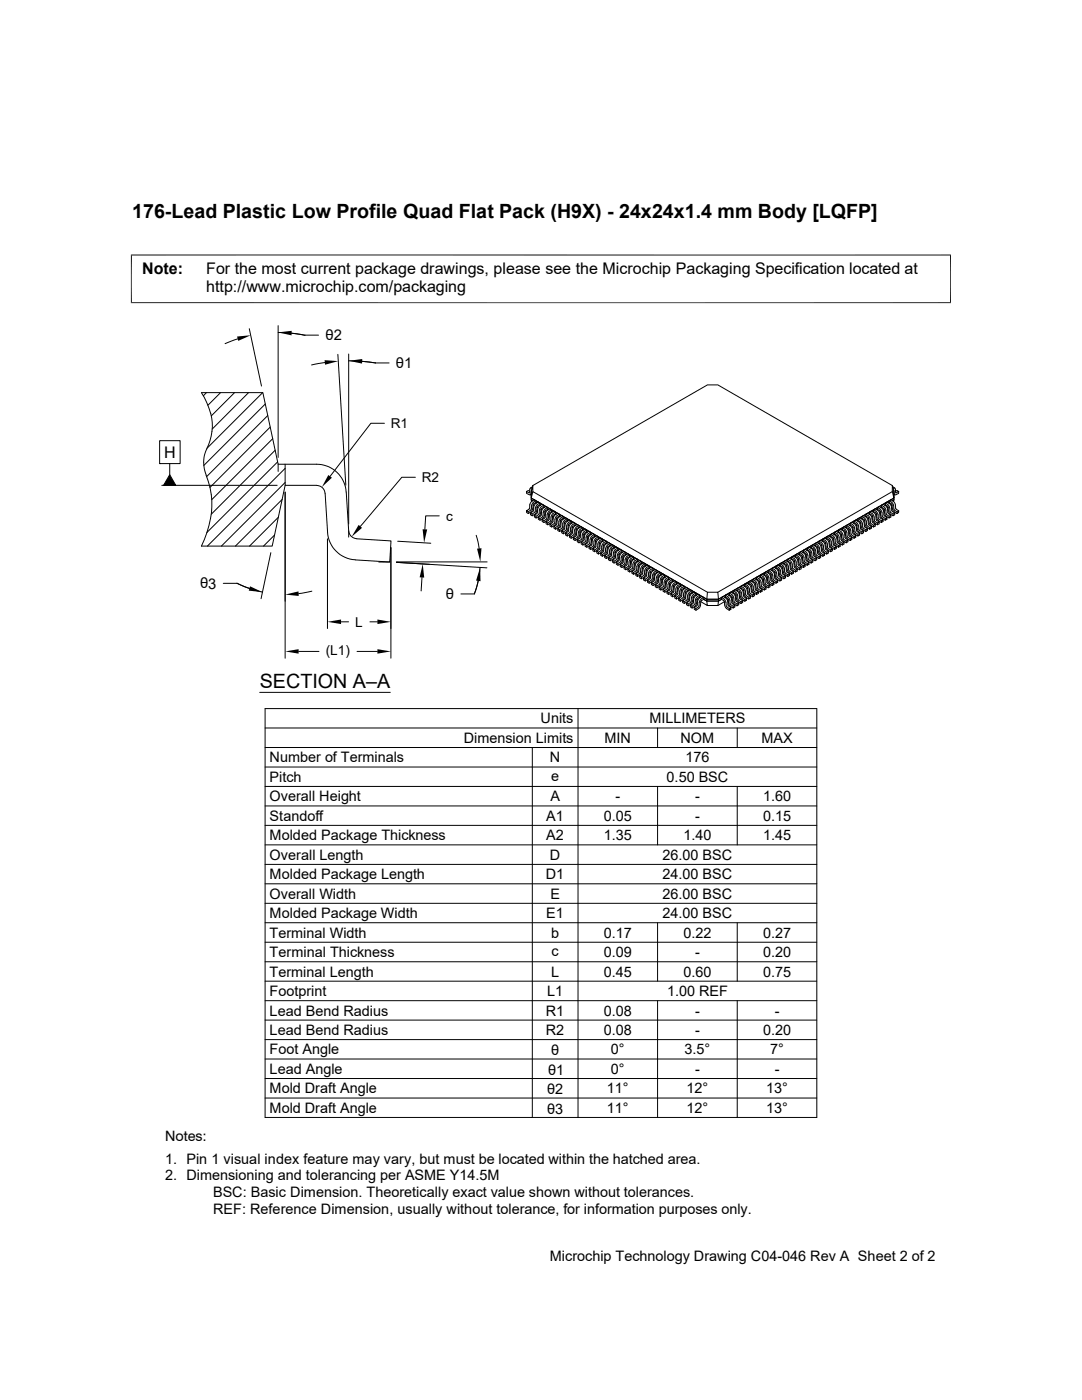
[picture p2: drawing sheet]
<svg xmlns="http://www.w3.org/2000/svg" width="216mm" height="279mm" viewBox="0 0 216 279" stroke-linecap="round" stroke-linejoin="round" font-family="sans-serif">
<g fill="none" stroke="#000" stroke-width=".2">
<path d="M26.1 50.9h163.7M26.2 50.8v9.7M189.7 50.8v9.7M26.1 60.4h163.7M41.2 78.4l-.6 .6M44 78.4l-2.5 2.5M46.8 78.4l-4.6 4.6M47.4 67.6l-2.5 1M49.6 78.4l-7.2 7.2M49.7 65.6l2.5 11.4M52.4 78.4l-11.1 11M55.5 65v26.3"/>
<path d="M55.5 66.4l2.7 .1 2.7 .4M58.2 66.5l2.7 .4M60.9 66.9h2.7M64.8 72.3l-2.6 .5M67.4 70.7l1.6 26.1M69.6 70.7v33.9M69.6 72l2.7 .1 2.7 .3M72.3 72.1l2.7 .3M75 72.4h2.6M31.9 87.9h4v4.6h-4zM31.9 92.5h.1M32.3 96.9h23"/>
<path d="M33.9 94.7l1.2 2.2h-2.5zM33.9 92.5v2.2M40.6 92.2l.2 1.3 .3 1.3M41.1 94.8a16.8 16.8 0 0 1-.9 14.2h14.1l2.6-12.1M41.2 89.6a10 10 0 0 0 .1-9.2l-1.1-2h12.3l3 14.2h7.7a5.9 5.9 0 0 1 5.9 5.6l.5 7.7a1.67 1.67 0 0 0 1.5 1.6M41.3 89.6l-.5 1.3-.2 1.3M52.9 80.6l-12.2 12.3M53.4 82.9l-12.2 12.2M53.9 85.2l-12 12.1M54.4 87.5l-12.2 12.2M54.9 89.9l-12.7 12.7M55.4 92.2l-14.1 14.1"/>
<path d="M55.5 92.6v1.5M56.3 99.7l-9.3 9.3M56.9 98.2v33.2M56.9 92.6v4.3h6.3a1.66 1.66 0 0 1 1.7 1.5M56.9 93.5l-15.5 15.5M56.9 96.3l-12.7 12.7M64.9 98.4l.5 7.8a5.9 5.9 0 0 0 5.5 5.5l6.9 .5 .2-4.2-6.8-.5M76.7 84.5h-2.7l-8.1 10.6M82.9 95.2h-2.7l-8.3 9.9M105.1 98.1l.6 .2M105.7 98l-.3-.1-.3 .2v.4l.5 .2M106 98.5l-.1 .2h-.3"/>
<path d="M106 99.8l.1 .3M106 99.8l.3 .1M106 98.2v.3M106 99.8v-.4l35 20.2-35-20.2 .3-1.3 34.9 20.1M106 98.7h-.1M106 97.9v1.5v-1.4l.3-1.1v1.2M106.1 97.8l-.1 .1M106.2 97.5h-.4l-.1 .8M106.2 97.4h.1M106.2 97.2l-.4 .2M106.2 97.2h.1M106.3 96.9l34.9-20.1h2l34.9 20.1 .3 1.1"/>
<path d="M107 99.9l-.6 .4-.3 .6M177.4 99.9l.6 .4 .3 .6M178.1 96.9v1.2l.3 1.3v-1.4M178.1 98.1l-34.9 20.1M178.1 97.2l.4 .2M178.2 97.4h.1M178.2 97.5l.3-.1 .1 .2M178.3 97.8l.1 .2M178.4 99.8l-.1 .3M178.4 98.2v.3M178.4 98v1.8M178.4 98.7h.1"/>
<path d="M178.4 99.8l-.3 .1M178.4 99.4l-35 20.2M178.7 97.6v.7M178.7 98l.3-.1 .3 .2-.5 .3M178.7 98.3l.1 .1M179.3 98.1v.4l-.5 .2h-.3l-.1-.2M44.6 116.4h2.7M47.3 116.4l2.5 1 2.6 .8M47.3 116.4l2.5 1M54 110.3l-1.9 9.2M54.8 106.8l-2.2 2.2M55.5 103.2l-5.7 5.8"/>
<path d="M62.2 118l-2.6 .5M65.3 107.5v17.9M69.6 105.9v1.3M75.6 112.2h2.2M78 109.3v22.1M79.1 112.1h18.1M79.1 112.2l18.1 1.1M79.4 108l6.6 .4M84.2 115.3l-.2 2.6M87.7 103h-2.8l-.1 2.6M92 118.5h2.7M95 106.8l.6 2.7"/>
<path d="M95.4 115.9l-.7 2.6M95.8 113.2a17.6 17.6 0 0 1-1.1 5.3M105.7 101.4l-.6 .5 .3 .2v.4M105.7 100.7v.7M106.1 100.9l-.1 .7-.6 .5M106.3 101.4l-.3 .7-.6 .4-.3-.2v-.4M106.5 101.2l-.1 .7-.6 .5 .4 .2v.3M106.6 100.9l-.2-.1-.1 .7M107 100.3l.1 .1M107 100.3v-.4l-.4-.2-.6 .4-.3 .7M107 100.3l-.6 .5M107.1 101.2l.3 .1"/>
<path d="M107.1 101.2v.8l-.3 .5-.6 .4-.3-.2-.1-.3M107.2 102.3l-.6 .5 .4 .2v.4M107.3 101.6l-.1 .7M107.6 102.5l-.6 .5M107.6 101.8v.7M107.7 100.8l-.5 .4M107.7 100.8h.2M107.7 100.4l-.6 .4-.2 .4-.1 .9-.6 .5M107.7 100.8v-.4l-.3-.2-.6 .3-.3 .7M107.9 101.7l.2 .1M107.9 101.7v.8l-.3 .5-.6 .4-.4-.2v-.4M108.4 102.3l-.1 .7-.6 .5"/>
<path d="M108.5 101.2l.1 .1M108.5 100.8l-.5 .4-.4 .6M108.5 101.2v-.4l-.3-.2-.6 .4-.3 .6M108.5 101.2l-.5 .5M108.6 102.8l-.2 .6-.6 .4-.4-.2v-.3M108.7 102.1l.2 .1M108.7 102.1v.7M109 103.6l-.5 .3M109.1 103.4l-.1 .2M109.2 102.7l-.1 .7M109.3 101.3l-.6 .3-.3 .7M109.3 101.6v-.3l-.4-.2-.6 .4-.2 .4-.1 .9-.6 .5 .3 .2 .1 .3"/>
<path d="M109.3 101.6l-.6 .5M109.3 101.6l.1 .1M109.4 103.2l-.3 .7-.6 .4-.3-.2v-.4M109.5 102.6l.2 .1M109.5 102.6v.7M109.6 103.7l-.7 .5 .4 .2v.3M109.6 103v.7M109.9 103.2v.7l-.6 .5M110.1 102.1l.1 .1M110.1 101.7l-.6 .4-.3 .6M110.1 102.1v-.4l-.4-.2-.6 .5-.2 .4-.1 .9-.6 .4 .3 .2v.4M110.1 102.1l-.6 .5"/>
<path d="M110.2 103.7l-.3 .6-.6 .4-.3-.2-.1-.3M110.4 103.4l-.1 .7-.6 .5 .4 .2v.4M110.5 103.1l-.2-.1-.1 .7M110.5 105.1v.3l.4 .2 .5-.3M110.8 102.2l-.5 .3-.3 .7M110.8 102.6v-.4l-.3-.2-.6 .3-.3 .7M110.8 102.6l-.5 .4M110.8 102.6h.2M111 104.8l-.5 .3 .3 .2 .1 .3M111 103.5l.2 .1M111 103.5v.8l-.3 .5-.6 .4-.4-.2v-.4M111.1 104.6l-.1 .2"/>
<path d="M111.2 103.9l-.1 .7M111.5 104.1l-.1 .7-.6 .5M111.6 103l.2 .1M111.6 102.6l-.6 .5-.2 .4-.1 .9-.6 .4M111.6 103v-.4l-.3-.2-.6 .4-.3 .6M111.6 103l-.5 .5M111.8 104.6l-.4 .7M111.8 103.9l.2 .1M111.8 103.9v.7M112.3 104.5l-.1 .7-.6 .5M112.4 103.1l-.6 .3-.3 .7M112.4 103.4v-.3l-.3-.2-.6 .3-.3 .7"/>
<path d="M112.4 103.4l.1 .1M112.4 103.4l-.6 .5M112.5 105l-.3 .7-.5 .4-.4-.2v-.4M112.6 104.4l.2 .1M112.6 104.4v.7M112.7 104.8v.7l-.6 .5 .3 .2v.3M113 105.6l-.6 .6M113.1 105l-.1 .6M113.2 103.9l.1 .1M113.2 103.5l-.6 .4-.3 .6M113.2 103.9v-.4l-.4-.2-.6 .5-.2 .4-.1 .9-.6 .4 .3 .2 .1 .4M113.2 103.9l-.6 .5"/>
<path d="M113.3 105.5l-.3 .6-.6 .4-.3-.2v-.3M113.4 104.8l.2 .1M113.4 104.8l-.1 .7M113.5 105.2v.7l-.7 .5 .4 .2v.4M113.7 106.3l-.5 .3M113.8 106.1l-.1 .2M113.8 105.4v.7M114 104.3l.1 .1M114 104l-.6 .3-.3 .7M114 104.3v-.3l-.4-.2-.5 .3-.4 .7M114 104.3l-.6 .5M114.1 105.9l-.3 .7-.6 .4-.3-.2-.1-.4"/>
<path d="M114.1 106.6l-.5 .3 .4 .2v.3M114.3 105.7l-.2 .8M114.3 105.4l-.1-.1-.1 .6M114.4 107.3v.4l.4 .2 .5-.4M114.7 104.4l-.5 .4-.3 .6M114.7 104.8v-.4l-.3-.2-.6 .4-.3 .6M114.7 104.8l.2 .1M114.7 104.8l-.5 .5M114.9 105.7l.2 .1M114.9 105.7v.8l-.3 .5-.6 .4-.4-.2v-.3M115 106.8l-.6 .5 .3 .2 .1 .4M115.3 107l-.6 .5"/>
<path d="M115.5 105.2l.1 .1M115.5 104.9l-.6 .4-.2 .4-.1 .9-.6 .5M115.5 105.2v-.3l-.3-.2-.6 .3-.3 .7M115.5 105.2l-.5 .5M115.7 106.8l-.4 .7M115.9 106.3l-.2-.1v.6M116.2 106.8l-.1 .7-.6 .5M116.3 105.3l-.6 .4-.2 .3-.1 1M116.3 105.7v-.4l-.3-.2-.6 .4-.3 .5-.1 .8M116.3 105.7l-.6 .5M116.3 105.7h.1M116.4 107.3l-.3 .6-.6 .4-.3-.2v-.3"/>
<path d="M116.5 106.6l.2 .1M116.5 106.6v.7M116.6 107v.7l-.6 .5 .3 .2v.4M116.9 107.9l-.6 .5M116.9 107.2v.7M117.1 106.1l.1 .1M117.1 105.8l-.6 .3-.3 .7M117.1 106.1v-.3l-.4-.2-.6 .4-.2 .4-.1 .9-.6 .5 .3 .2v.3M117.1 106.1l-.6 .5M117.2 107.7l-.3 .7-.6 .4-.3-.2v-.4M117.3 107.1l.2 .1M117.3 107.1l-.1 .6"/>
<path d="M117.4 107.5l-.1 .7-.6 .5 .4 .2v.3M117.9 106.2l-.6 .4-.3 .6M117.9 106.6v-.4l-.4-.2-.6 .4-.3 .6M117.9 106.6l-.6 .5M117.9 106.6l.1 .1M118.2 107.9l-.1 .7-.6 .5 .4 .2v.4M118.2 107.6l-.2-.1-.1 1-.3 .4-.5 .3-.3-.2-.1-.3M118.4 109l-.5 .3M118.4 108.8l-.1 .2M118.6 107l.1 .1M118.6 106.7l-.6 .4-.2 .4-.1 .9-.6 .5M118.6 107v-.3l-.3-.2-.6 .3-.3 .7"/>
<path d="M118.6 107l-.5 .5M118.8 108l.2 .1M118.8 107.9l-.1 1-.3 .4-.5 .4-.4-.2v-.4M118.9 109.1l-.6 .5 .3 .2v.3M118.9 108.4v.7M119.2 109.2l-.6 .6M119.3 108.6v.6M119.4 107.1l-.6 .4-.2 .3-.1 1M119.4 107.5v-.4l-.3-.2-.6 .4-.3 .6M119.4 107.5l-.6 .4M119.4 107.5h.1M119.5 109.1l-.2 .6-.7 .4-.3-.2v-.3"/>
<path d="M119.7 108.2l-.1 .2M119.8 108.5l-.2-.1v.7M120.1 109l-.1 .7-.6 .5M120.2 107.9l.1 .1M120.2 107.6l-.6 .3-.3 .7M120.2 107.9v-.3l-.4-.2-.5 .3-.3 .7M120.2 107.9l-.5 .3M120.3 109.5l-.3 .7-.6 .4-.3-.2v-.4M120.4 110.2l-.6 .3 .4 .2v.3M120.4 108.9l.2 .1M120.4 108.9l-.1 .6M120.4 109.9l-.1 .2"/>
<path d="M120.5 109.3v.6M120.6 110.9l.1 .4 .3 .2 .5-.4M120.8 109.5v.7l-.6 .5M121 108.4l-.6 .5M121 108.4l.1 .1M121 108l-.6 .4-.3 .6M121 108.4v-.4l-.4-.2-.6 .5-.2 .4-.1 .8-.6 .5 .3 .2v.4M121.1 110l-.3 .6-.6 .4-.3-.2-.1-.3M121.2 109.3l.1 .1M121.2 109.3l-.1 .7M121.3 109.7l-.1 .7-.6 .5 .4 .2v.4M121.8 108.8l.1 .1"/>
<path d="M121.8 108.5l-.6 .3-.3 .7M121.8 108.8v-.3l-.4-.2-.6 .3-.3 .7M121.8 108.8l-.6 .5M121.9 110.4l-.4 .7M121.9 109.7l.2 .2M121.9 109.7v.7M122 110.2v.7l-.6 .5 .4 .2v.3M122.5 109.3h.1M122.5 108.9l-.6 .5-.3 .4v.8l-.6 .5M122.5 109.3v-.4l-.3-.2-.6 .4-.3 .6M122.5 109.3l-.6 .4M122.7 110.2l.2 .1"/>
<path d="M122.7 110.2l-.1 .8-.2 .5-.6 .4-.4-.2v-.3M122.8 111.3l-.6 .5 .3 .2v.4M122.8 110.6v.7M123.1 111.5l-.6 .5M123.2 110.8l-.1 .7M123.3 109.7l.1 .1M123.3 109.4l-.7 .4-.2 .4-.1 .9-.5 .5M123.3 109.7v-.3l-.3-.2-.6 .3-.3 .7M123.3 109.7l-.6 .5M123.4 111.3l-.3 .7-.6 .4-.3-.2v-.4M123.7 110.8l-.2-.2-.1 .7M124 111.3l-.1 .7-.6 .5"/>
<path d="M124.1 110.2l.1 .1M124.1 109.8l-.6 .4-.3 .6M124.1 110.2v-.4l-.4-.2-.5 .4-.3 .6M124.1 110.2l-.6 .5M124.2 111.8l-.3 .6-.6 .4-.3-.2v-.3M124.2 112.4l-.5 .3 .4 .2v.4M124.3 112.2l-.1 .2M124.4 111.5v.7M124.5 111.2l-.2-.1-.1 .7M124.6 112.6l-.5 .3M124.7 112.4l-.1 .2M124.7 111.7v.7"/>
<path d="M124.9 110.6l.1 .1M124.9 110.3l-.6 .3-.3 .7M124.9 110.6v-.3l-.4-.2-.6 .4-.2 .4-.2 .9-.5 .5 .3 .2v.3M124.9 110.6l-.6 .5M125 112.2l-.3 .6-.6 .5-.3-.2-.1-.4M125.1 111.5l.1 .2M125.1 111.5l-.1 .7M125.1 112.6l-.6 .6 .4 .2v.3M125.2 112l-.1 .6M125.6 111.1h.2M125.6 110.7l-.5 .4-.4 .6M125.6 111.1v-.4l-.3-.2-.6 .4-.3 .6"/>
<path d="M125.6 111.1l-.5 .4M125.8 112.7l-.3 .6-.6 .4-.4-.2v-.3M126 112.1l-.2-.1v.7M126.3 112.6l-.1 .7-.6 .5M126.4 111.5l.1 .1M126.4 111.2l-.6 .4-.3 .4v.9l-.6 .5M126.4 111.5v-.3l-.3-.2-.6 .3-.3 .7M126.4 111.5l-.6 .5M126.6 112.4l.2 .2M126.6 112.4l-.1 .8-.2 .5-.7 .5-.3-.2v-.4M126.7 112.9v.7l-.6 .5 .3 .2v.3M127 113.7l-.6 .6"/>
<path d="M127.1 113.1l-.1 .6M127.2 112h.1M127.2 111.6l-.6 .4-.3 .6M127.2 112v-.4l-.3-.2-.7 .5-.2 .4-.1 .8-.6 .5 .3 .2v.4M127.2 112l-.6 .4M127.3 113.6l-.3 .6-.6 .4-.3-.2v-.3M127.4 112.9l.2 .1M127.4 112.9l-.1 .7M127.5 113.3l-.1 .7-.5 .5 .3 .2v.4M127.7 114.4l-.5 .3M127.8 113.5l-.1 .9M128 112.4l.1 .1"/>
<path d="M128 112.1l-.6 .3-.3 .7M128 112.4v-.3l-.4-.2-.5 .3-.4 .7M128 112.4l-.6 .5M128.1 114l-.3 .6-.6 .5-.3-.2v-.4M128.2 114.4l-.6 .6 .4 .2v.3M128.3 113.7l-.1 .7M128.4 113.5l-.2-.2-.1 .7M128.5 114.8l-.5 .4M128.6 114.6l-.1 .2M128.7 112.9h.2M128.7 112.5l-.5 .4-.3 .6M128.7 112.9v-.4l-.3-.2-.6 .4-.3 .6"/>
<path d="M128.7 112.9l-.5 .4M129 114.9l-.6 .5 .3 .2 .1 .4M129.1 114.2l-.1 .7M129.1 113.9l-.2-.1-.1 .9-.3 .5-.5 .3-.4-.2v-.3M129.5 113.3l-.6 .5M129.5 113.3l.1 .1M129.5 113l-.6 .3-.2 .4-.1 .9M129.5 113.3v-.3l-.3-.2-.6 .3-.3 .7M129.7 114.9l-.3 .6-.6 .5-.4-.2v-.4M129.9 114.4l-.2-.2v.7M130.2 114.9l-.1 .7-.6 .5M130.3 113.8h.1"/>
<path d="M130.3 113.4l-.7 .5-.2 .4-.1 .8-.6 .5M130.3 113.8v-.4l-.3-.2-.6 .4-.3 .6M130.3 113.8l-.6 .4M130.5 114.7l-.1 .8-.2 .5-.7 .4-.3-.2v-.3M130.5 114.7l.2 .1M130.6 115.8l-.6 .5 .3 .2v.4M130.6 114.5l-.1 .2M131 115.3l-.1 .7-.6 .5M131.1 113.9l-.6 .3-.3 .7M131.1 114.2v-.3l-.4-.2-.6 .4-.2 .4-.1 .9-.6 .5 .3 .2v.3M131.1 114.2l-.5 .3M131.1 114.2l.1 .1"/>
<path d="M131.2 115.8l-.3 .6-.6 .5-.3-.3v-.3M131.3 115.1l.2 .2M131.3 115.1l-.1 .7M131.4 115.5l-.1 .8-.6 .5 .4 .1v.4M131.7 115.7v.8l-.6 .4M131.9 114.3l-.6 .4-.3 .6M131.9 114.7v-.4l-.4-.2-.6 .3-.3 .6v.8M131.9 114.7l-.6 .4M131.9 114.7h.1M132 116.2l-.3 .7-.6 .4-.4-.2v-.3M132 115.6l.2 .1M132 115.6v.7"/>
<path d="M132.2 116l-.1 .7-.6 .5 .4 .2v.4M132.5 116.9l-.6 .5M132.6 114.8l-.5 .3-.4 .7M132.6 115.1v-.3l-.3-.2-.6 .3-.3 .7M132.6 115.1l-.5 .5M132.6 115.1l.2 .1M132.8 116l.2 .1M132.8 116v.8l-.3 .5-.6 .5-.4-.2v-.4M132.9 116.4v.8l-.6 .5 .3 .2 .1 .3M133.4 115.2l-.6 .3-.2 .4-.1 1M133.4 115.6v-.4l-.3-.2-.6 .4-.3 .6M133.4 115.6h.1"/>
<path d="M133.4 115.6l-.6 .4M133.6 117.8l-.5 .3 .3 .2v.3M133.8 116.6l-.2-.1-.1 .9-.3 .5-.5 .3-.4-.2v-.3M133.9 118.6v.3l.3 .2 .5-.3M134.1 117.1l-.1 .7-.6 .5M134.2 115.7l-.7 .4-.2 .4-.1 .9-.6 .5M134.2 116v-.3l-.3-.2-.6 .3-.3 .7M134.2 116l-.6 .5M134.2 116l.1 .1M134.3 117.6l-.3 .6-.6 .4-.3-.2v-.3M134.4 118.2l-.5 .4 .3 .1v.4M134.4 116.9l.2 .2"/>
<path d="M134.4 116.9l-.1 .7M134.5 118l-.2 .2M134.5 116.8l-.1 .1M134.9 117.5l-.1 .8-.6 .4M135 116.1l-.6 .4-.3 .6M135 116.5v-.4l-.4-.2-.6 .3-.2 .6-.2 1M135 116.5l-.5 .2M135 116.5h.1M135.1 118l-.4 .8M135.2 117.4l.2 .1M135.2 117.4l-.1 .7M135.3 117.8l-.1 .7-.6 .5 .4 .2v.3"/>
<path d="M135.6 118v.7l-.6 .5M135.7 116.5l-.5 .4-.3 .7M135.7 116.9v-.4l-.3-.1-.6 .3-.3 .5v.8M135.7 116.9l-.5 .5M135.7 116.9l.2 .1M135.9 118.5l-.3 .6-.6 .4-.4-.1v-.4M135.9 117.8l.2 .1M135.9 117.8v.7M136.1 118.2l-.1 .8-.6 .4 .3 .3 .1 .3M136.4 119.1l-.7 .6M136.4 118.4v.7M136.5 117l-.5 .3-.4 .7"/>
<path d="M136.5 117.4v-.4l-.3-.2-.6 .4-.3 .6M136.5 117.4l-.5 .4M136.5 117.4h.2M136.7 118.3l.2 .1M136.7 118.3v.8l-.3 .5-.6 .4-.4-.2v-.4M136.8 118.7v.7l-.6 .5 .3 .2v.3M137.3 117.5l-.6 .3-.3 .6M137.3 117.8v-.3l-.3-.3-.6 .4-.3 .7M137.3 117.8l.1 .1M137.3 117.8l-.6 .5M137.7 118.9l-.2-.2-.1 1-.3 .4-.6 .3-.3-.2v-.3M138 119.3l-.1 .7"/>
<path d="M138.1 117.9l-.7 .4-.2 .4-.1 .9-.6 .5M138.1 118.3v-.4l-.4-.2-.5 .3-.3 .7M138.1 118.3l-.6 .4M138.1 118.3h.1M138.2 119.8l-.3 .7-.6 .4-.3-.2v-.3M138.3 119.2l.2 .1M138.3 119.2l-.1 .7M138.4 119.6v.7M138.7 119.8v.7M138.9 118.7l.1 .1M138.9 118.3l-.6 .4-.3 .7M138.9 118.7v-.4l-.4-.1-.6 .3-.3 .5-.1 1"/>
<path d="M138.9 118.7l-.6 .5M139.3 119.7l-.3-.1v.7M139.6 118.8l-.5 .3-.4 .7M139.6 119.1v-.3l-.3-.2-.6 .4-.3 .6M139.6 119.1l-.5 .5M139.6 119.1l.2 .1M140.4 119.6l.6 .4M140.4 119.3l-.6 .3-.3 .6M140.4 119.6v-.3l-.3-.3-.6 .4-.3 .7M140.4 119.6l-.6 .5M141 120l.1 .8-1.3-.7M141 120h2.4l-.1 .8h-2.2"/>
<path d="M141 119.6h2.4v.4h-2.4zM141.2 118.2h2l.2 1.4h-2.4zM144 119.6v-.3l.3-.3 .6 .4 .3 .7M144 119.3l.5 .3 .3 .6M144 119.6l.5 .5M144 119.6l-.6 .4M144.7 119.1v-.3l.4-.2 .5 .4 .4 .6M144.7 118.8l.6 .3 .3 .7M144.7 119.1l.6 .5M144.7 119.1l-.1 .1M145.3 119.6l-.2 .1M145.3 119.6l.1 .7"/>
<path d="M145.5 118.7v-.4l.4-.1 .5 .3 .3 .5 .1 .9 .6 .5M145.5 118.3l.6 .4 .3 .7M145.5 118.7l.6 .5M145.5 118.7l-.1 .1M145.6 119.8l.1 .7M146 119.6v.7l.6 .5M146.1 119.2l-.2 .1M146.1 119.2l.1 .7M146.2 119.8l.3 .7 .6 .4M146.3 118.3v-.4l.3-.2 .6 .3 .3 .6 .1 .8M146.3 117.9l.6 .3 .2 .4 .2 1.1 .5 .4 .4-.2v.3l-.4 .2v-.3M146.3 118.3l.6 .4"/>
<path d="M146.3 118.3h-.1M146.4 119.3l.1 .9 .6 .3 .3-.1v.3l-.3 .2v-.4M146.7 118.9l.2-.2v.7M146.9 119.4l.3 .6 .6 .4M147.1 117.8v-.3l.3-.3 .6 .4 .3 .7M147.1 117.5l.6 .3 .2 .4 .1 .9M147.1 117.8l.6 .5M147.1 117.8l-.1 .1M147.6 119.4l.6 .5M147.7 118.3l-.2 .1M147.7 118.3l.1 1.1 .8 .6M147.8 117.4v-.4l.4-.2 .6 .4 .3 .6"/>
<path d="M147.8 117l.6 .3 .3 .7M147.8 117.4l.6 .4M147.8 117.4h-.1M148 119.1l.1 .2M148.1 119.3l.5 .4 .4-.3-.1 .4-.3 .2v-.3M148.3 117.9l.1-.1 .1 .7M148.3 118.2l.2 .9M148.5 119.1l.5 .3M148.5 118.5l.3 .6 .6 .4M148.6 116.9v-.4l.4-.1 .5 .3 .4 .6M148.6 116.5l.6 .4 .3 .7M148.6 116.9l.6 .5"/>
<path d="M148.6 116.9l-.1 .1M148.8 118l.1 .8 .5 .4 .4-.2-.1 .4-.3 .1v-.3M149.1 117.8l.1 .7 .6 .5M149.2 117.4l-.2 .1M149.2 117.4l.1 .7M149.3 118l.3 .7 .6 .4M149.4 116.5l.5 .2M149.4 116.5h-.1M149.4 116.5v-.4l.4-.2 .5 .3 .3 .6 .1 .8 .6 .5M149.4 116.1l.6 .4 .3 .6M149.5 117.5l.1 .7M149.6 118.2l.6 .5 .3-.1v.3l-.3 .2v-.4"/>
<path d="M149.9 116.8l.1 .1M149.9 117.3v.8l.6 .5M150 116.9v.7M150 116.9l-.2 .2M150.1 117.6l.2 .6 .6 .4M150.2 116v-.3l.3-.2 .6 .3 .3 .7M150.2 115.7l.6 .3 .2 .4 .2 1.1 .5 .4 .4-.2v.3l-.4 .2v-.3M150.2 116l-.1 .1M150.2 116l.6 .5M150.3 117.1l.2 .9 .5 .3 .3-.2v.3l-.4 .2 .1-.3M150.8 116.5l-.2 .1M150.8 116.5v.7"/>
<path d="M150.8 117.2l.4 .7M151 115.6v-.4l.3-.2 .6 .4 .3 .6M151 115.2l.5 .3 .3 .4 .2 1.1 .5 .4 .4-.2-.1 .4-.3 .2v-.4M151 115.6h-.1M151 115.6l.5 .4M151.2 117.9l.5 .3M151.4 116.4l.1 .7M151.5 117.1l.6 .6M151.6 116l-.2 .1M151.6 116l.1 1.1 .8 .7M151.7 115.1l-.1 .1M151.7 115.1v-.3l.4-.2 .6 .3 .3 .7"/>
<path d="M151.7 114.8l.6 .3 .3 .7M151.7 115.1l.6 .5M152.1 115.7l.2-.1 .1 .7M152.2 116l.1 .7M152.3 116.7l.1 .2M152.4 116.9l.5 .3M152.4 116.2l.3 .7 .6 .4M152.5 114.7v-.4l.4-.2 .5 .3 .4 .7M152.5 114.3l.6 .4 .3 .6M152.5 114.7l.6 .4M152.5 114.7h-.1M152.7 115.7l.1 .9 .5 .3 .3-.1v.3l-.3 .2v-.4"/>
<path d="M153 115.5v.7M153 116.2l.6 .6M153.1 115.1l-.2 .2M153.1 115.1v.7M153.2 115.8l.3 .6 .6 .5M153.3 114.2l-.1 .1M153.3 114.2v-.3l.3-.2 .6 .3 .3 .5 .1 .9 .6 .5M153.3 113.9l.6 .3 .3 .7M153.3 114.2l.5 .3M153.4 115.3l.1 .7M153.5 116l.6 .5 .3-.2v.3l-.3 .3v-.4M153.8 115.1v.7l.6 .5"/>
<path d="M153.8 114.5l.1 .2M153.9 114.7l-.2 .1M153.9 114.7l.2 1.1 .7 .6M154.1 113.8v-.4l.3-.2 .6 .4 .3 .6M154.1 113.4l.5 .3 .4 .7M154.1 113.8l.5 .4M154.1 113.8h-.1M154.2 114.9l.2 .8M154.3 115.7l.6 .4 .3-.2v.3l-.4 .2 .1-.3M154.7 114.2l-.2 .2M154.7 114.2l.1 1.1 .8 .7M154.9 113.3l-.2 .1"/>
<path d="M154.9 113.3v-.3l.3-.2 .6 .3 .3 .7M154.9 113l.5 .3 .3 .7M154.9 113.3l.5 .5M155 114.4l.1 .9 .5 .3 .4-.2v.4l-.4 .2v-.4M155.3 114.2l.1 .7M155.4 114.9l.6 .5M155.4 113.8l-.1 .1M155.4 113.8l.2 1.1 .8 .6M155.6 112.9v-.4l.4-.2 .5 .4 .4 .6M155.6 112.5l.6 .4 .3 .6M155.6 112.9l.6 .4M155.6 112.9h-.1"/>
<path d="M155.8 114l.1 .8 .5 .4 .4-.2-.1 .3-.3 .2v-.3M156 113.5l.2-.2 .1 .7M156.1 113.7v.8l.7 .5M156.3 114l.3 .6 .6 .5M156.4 112.4l-.1 .1M156.4 112.4v-.3l.4-.2 .5 .3 .3 .5 .1 .8M156.4 112.1l.6 .3 .3 .7M156.4 112.4l.6 .5M156.5 113.5l.2 .9 .5 .3 .3-.2v.4l-.3 .2v-.4M156.8 113l.2-.1v.7M156.9 113.3v.7M156.9 114l.6 .5"/>
<path d="M157.1 113.6l.3 .6 .5 .4M157.2 112v-.4l.3-.2 .6 .4 .3 .5 .1 .8 .6 .5M157.2 111.6l.6 .4 .2 .3 .2 1.1 .6 .4 .3-.2v.4l-.4 .2 .1-.4M157.2 112l.6 .4M157.2 112h-.1M157.3 113.1l.1 .6M157.4 113.7l.1 .2M157.5 113.9l.5 .4 .3-.2v.3l-.4 .2 .1-.3M157.6 112.6l.2-.2v.8l.2 .4 .7 .6M157.7 113.5l.6 .6M158 111.5l-.2 .1M158 111.5v-.3l.3-.2 .6 .3 .3 .7"/>
<path d="M158 111.2l.5 .3 .4 .7M158 111.5l.5 .5M158.4 112.1l.2-.1v.8l.2 .4 .7 .5M158.8 111.1v-.4l.3-.2 .6 .4 .3 .6M158.8 110.7l.5 .4 .3 .6M158.8 111.1l.5 .4M158.8 111.1h-.2M158.9 112.2v.6M158.9 112.8l.6 .6 .4-.2v.3l-.4 .2v-.3M159.2 112l.1 .7 .6 .5M159.3 111.5l-.2 .2M159.3 111.5l.1 .7"/>
<path d="M159.4 112.2l.3 .6 .6 .5M159.5 110.6l-.1 .1M159.5 110.6v-.3l.4-.2 .5 .3 .3 .5 .1 .9 .6 .5M159.5 110.3l.6 .3 .3 .7M159.5 110.6l.6 .5M159.6 111.7l.2 .9 .5 .3 .4-.2-.1 .4-.3 .2v-.4M160 111.5v.7l.7 .5M160.1 111.1l-.2 .1M160.1 111.1v.7M160.2 111.8l.3 .6 .6 .4M160.3 110.2v-.4l.4-.2 .5 .4 .3 .5 .1 .8M160.3 109.8l.6 .4 .3 .6"/>
<path d="M160.3 110.2l.6 .5M160.3 110.2l-.1 .1M160.4 111.3l.1 .8 .6 .4 .3-.2v.3l-.3 .2v-.3M160.9 110.6l-.2 .2M160.9 110.7v.6M161 111.3l.4 .7M161.1 109.7l-.1 .1M161.1 109.7v-.3l.3-.2 .6 .3 .3 .7M161.1 109.4l.6 .3 .2 .4 .2 1.1 .5 .4 .4-.2v.3l-.4 .2v-.3M161.1 109.7l.6 .5M161.2 110.8v.7M161.3 111.5l.6 .5 .3-.2v.4l-.4 .2 .1-.4"/>
<path d="M161.3 112l.5 .4M161.5 110.3l.2-.1v.8l.2 .4 .7 .5M161.6 111.3l.1 .2M161.7 111.5l.5 .3M161.9 109.3v-.4l.3-.2 .6 .4 .3 .6M161.9 108.9l.5 .4 .3 .3 .1 1M161.9 109.3l.5 .4M161.9 109.3h-.2M162.2 109.9l.3-.2v.9l.2 .4 .7 .5M162.3 110.2l.1 .7 .6 .5M162.6 108.8l-.1 .1M162.6 108.8v-.3l.4-.2 .6 .3 .3 .7"/>
<path d="M162.6 108.5l.6 .3 .3 .7M162.6 108.8l.6 .5M162.8 110.6l.6 .5 .4-.2-.1 .4-.3 .2v-.4M163.1 109.7v.7M163.2 110.4l.6 .5M163.2 109.3l-.2 .1M163.2 109.3l.1 .7M163.3 110l.3 .6 .6 .4M163.4 108.4v-.4l.4-.2 .5 .4 .3 .5 .1 .8 .6 .5M163.4 108l.6 .4 .3 .6M163.4 108.4l.6 .5M163.4 108.4l-.1 .1"/>
<path d="M163.5 109.5l.1 .6M163.6 110.1l.1 .2M163.7 110.3l.5 .4 .3-.2v.3l-.3 .2v-.3M163.9 109.3v.7l.6 .5M164 108.9l-.2 .1M164 108.9v.6M164.1 109.5l.4 .7M164.2 107.9l-.1 .1M164.2 107.9v-.3l.3-.2 .6 .3 .3 .5 .1 .9M164.2 107.6l.6 .3 .3 .7M164.2 107.9l.5 .3M164.3 109l.1 .8 .6 .4 .3-.2v.4l-.3 .2v-.4"/>
<path d="M164.4 110.2l.6 .4M164.7 108.2l.1 .2M164.8 108.4l-.2 .1M164.8 108.4v.7M164.8 109.1l.3 .6 .6 .4M165 107.5v-.4l.3-.2 .6 .4 .3 .6M165 107.1l.5 .4 .3 .3 .2 1.1 .5 .4 .4-.2v.4l-.4 .2v-.4M165 107.5l.5 .5M165 107.5h-.2M165.1 108.6l.1 .8 .6 .4 .3-.2v.3l-.4 .2 .1-.3M165.5 109.1l.1 .1M165.6 108l-.2 .1"/>
<path d="M165.6 108l.1 1 .8 .7M165.6 109.2l.5 .4M165.8 107v-.3l.3-.2 .6 .3 .3 .7M165.8 106.7l.5 .3 .3 .4 .1 1M165.8 107l.5 .5M165.8 107l-.2 .1M166.1 107.6l.2-.1 .1 .7M166.2 107.9l.1 .7 .6 .5M166.4 108.2l.3 .6 .6 .4M166.5 106.6l.6 .5M166.5 106.6l-.1 .1M166.5 106.6v-.4l.4-.2 .5 .4 .4 .6"/>
<path d="M166.5 106.2l.6 .4 .3 .6M166.7 108.4l.6 .5 .4-.2-.1 .3-.3 .2v-.3M167 107.5v.6M167 108.1l.7 .6M167.1 107.1l.1 .6M167.1 107.1l-.2 .1M167.2 107.7l.3 .7 .6 .4M167.3 106.1v-.3l.4-.2 .5 .3 .3 .5 .1 .9 .6 .5M167.3 105.8l.6 .3 .3 .7M167.3 106.1l.6 .5M167.3 106.1l-.1 .1M167.4 107.2l.1 .7"/>
<path d="M167.5 107.9l.1 .2M167.6 108.1l.5 .3 .3-.2v.4l-.3 .2v-.4M167.7 106.7l.2-.1v.7M167.8 107l.1 .9M167.9 107.9l.5 .3M167.9 107.3l.3 .6 .6 .4M168.1 105.7h-.1M168.1 105.7v-.4l.3-.2 .6 .4 .3 .6M168.1 105.3l.6 .4 .3 .6M168.1 105.7l.6 .5M168.2 106.8l.1 .8 .6 .4 .3-.2v.3l-.4 .2 .1-.3M168.7 106.2l-.2 .1"/>
<path d="M168.7 106.2l.1 1 .8 .7M168.9 105.2v-.3l.3-.2 .6 .3 .3 .7M168.9 104.9l.5 .3 .3 .4 .2 1.1 .5 .4 .4-.2v.3l-.4 .2v-.3M168.9 105.2l.5 .5M168.9 105.2l-.2 .1M169 106.3v.7M169 107l.7 .5 .3-.2v.4l-.4 .2 .1-.4M169.3 106.1l.1 .7 .6 .5M169.5 105.7l-.3 .1M169.5 105.7v.7M169.5 106.4l.3 .6 .6 .4M169.7 104.8l-.2 .1"/>
<path d="M169.7 104.8v-.4l.3-.2 .6 .4 .3 .6M169.7 104.4l.5 .4 .3 .6M169.7 104.8l.5 .5M170.1 105.7l.1 .7 .6 .5M170.2 105.3l-.2 .1M170.2 105.3l.1 .6M170.3 105.9l.4 .7M170.4 104.3v-.3l.4-.2 .5 .3 .4 .7M170.4 104l.6 .3 .3 .7M170.4 104.3l.6 .5M170.4 104.3l-.1 .1M170.5 105.4l.2 .9"/>
<path d="M170.7 106.6l.5 .4M170.7 106.3l.5 .3 .3-.2v.4l-.3 .2v-.4M170.9 105.2v.7M170.9 105.9l.6 .5M171 104.8l-.2 .1M171 104.8v.7M171 105.5l.3 .6 .7 .4M171.2 103.9l-.1 .1M171.2 103.9v-.4l.3-.2 .6 .4 .3 .6M171.2 103.5l.6 .4 .3 .6M171.2 103.9l.6 .5M171.3 105l.1 .8 .6 .4 .3-.2v.3l-.3 .2v-.3"/>
<path d="M171.6 104.5l.2-.1v.7M171.7 104.8l.1 .8M171.8 105.7l.5 .3M171.8 105l.3 .7 .6 .4M172 103.4v-.3l.3-.2 .6 .3 .3 .7M172 103.1l.6 .3 .2 .4 .1 1M172 103.4l-.1 .1M172 103.4l.6 .5M172.1 104.5l.1 .8 .6 .4 .3-.2v.4l-.4 .2 .1-.4M172.4 104.3l.1 .8 .6 .4M172.6 103.9l-.2 .1M172.6 103.9l.1 1.1 .8 .6"/>
<path d="M172.8 103l-.2 .1M172.8 103v-.4l.3-.2 .6 .4 .3 .6M172.8 102.6l.5 .4 .3 .4 .2 1.1 .5 .3 .3-.2v.4l-.3 .2v-.4M172.8 103l.5 .5M172.9 104.8l.6 .5 .4-.2v.3l-.4 .2v-.3M173.2 103.9l.1 .7 .6 .5M173.4 103.5l-.3 .1M173.4 103.5l.1 1 .8 .7M173.5 102.6h-.1M173.5 102.6v-.4l.4-.2 .6 .3 .3 .7M173.5 102.2l.6 .3 .3 .7M173.5 102.6l.6 .4"/>
<path d="M174 103.4l.1 .7 .5 .5M174.1 103l-.2 .1M174.1 103l.1 .7M174.2 103.7l.3 .6 .6 .4M174.3 102.1l-.1 .1M174.3 102.1v-.4l.3-.2 .6 .4 .3 .5 .1 .9 .6 .4M174.3 101.7l.6 .4 .3 .6M174.3 102.1l.6 .5M174.4 103.2l.1 .8 .6 .4 .3-.2v.3l-.3 .2v-.3M174.8 103v.7M174.8 103.7l.6 .5M174.9 102.6l-.2 .1"/>
<path d="M174.9 102.6v.7M174.9 103.2l.3 .7 .7 .4M175.1 101.6l.6 .5M175.1 101.6l-.1 .1M175.1 101.6v-.3l.3-.2 .6 .3 .3 .5 .1 .9M175.1 101.3l.6 .3 .3 .7M175.2 102.7l.1 .8 .6 .4 .3-.2v.4l-.3 .2v-.4M175.5 102.2l.2-.1v.7M175.7 102.8l.3 .6 .6 .4M175.9 101.2l-.2 .1M175.9 101.2v-.4l.3-.2 .6 .4 .3 .6M175.9 100.8l.5 .4 .3 .4 .1 .9"/>
<path d="M175.9 101.2l.5 .5M176 102.3l.1 .8 .6 .4 .3-.2v.3l-.4 .2 .1-.3M176.3 101.8l.2-.1v.8l.2 .4 .7 .5M176.4 102.8l.6 .5M176.7 100.8v-.4l.3-.2 .6 .3 .3 .7M176.7 100.4l.5 .3 .3 .4 .2 1.2M176.7 100.8l.5 .4M176.7 100.8h-.2M176.8 102.5l.1 .2M176.9 102.7l.5 .3 .4-.2v.4l-.4 .2v-.4M177 101.3l.2-.1 .3 1.2 .7 .5M177.1 101.6v.7"/>
<path d="M177.2 102.3l.6 .5M177.4 100.3l-.1 .1M177.4 100.3v-.4l.4-.2 .5 .4 .3 .7M177.4 100.3l.6 .5M177.7 102.3l.5 .3 .3-.2v.3l-.3 .2v-.3M177.9 101.2v.7l.6 .5M178 100.8l-.2 .1M178 100.8l.1 .7M178.1 101.4l.3 .7 .6 .4M178.3 100.9l.1 .7M178.4 101.6l.6 .5 .3-.2v.4l-.3 .2v-.4M178.7 100.7v.8l.6 .4"/>
<path d="M51.8 138.2h26.1M59.6 130h4M68.1 124.1h1.5M71.2 130h4.1M73.8 124.1h1.5M137.5 120l-.5 .4 .3 .1v.4M137.8 120.2l-.5 .3M137.9 120l-.1 .2M138.3 120.3l-.6 .5 .4 .2v.3M138.7 120.5l-.6 .5M139 120.3l-.3 .6-.6 .4-.3-.2-.1-.3M139.2 120l-.1 .8-.6 .4 .4 .3v.3"/>
<path d="M139.5 120.2v.8l-.6 .5M139.8 120.1v.8l-.3 .5-.6 .4-.4-.2v-.4M144.6 120.8l-.1-.7-1.2 .7M144.6 120.8l.3 .6 .6 .4M144.9 120.2l.1 .9 .5 .4 .4-.3-.1 .4-.3 .2v-.3M145.2 120l.1 .8 .6 .4M145.4 120.3l.3 .6 .6 .4M145.7 120.5l.6 .5 .3-.2v.3l-.3 .2v-.3M52.9 157h110.1M52.9 153.1h110.1M52.9 149.2h110.1M52.9 145.3h110.1"/>
<path d="M52.9 141.4h110.1v81.6h-110.1zM106.2 149.2v73.8M115.3 141.4v81.6M131.2 145.3v3.9M131.2 157v11.6M147.1 145.3v3.9M147.1 157v11.6M52.9 160.8h110.1M52.9 172.5h110.1M52.9 168.6h110.1M52.9 164.7h110.1M52.9 176.4h110.1"/>
<path d="M52.9 188h110.1M52.9 180.3h110.1M52.9 195.8h110.1M52.9 184.1h110.1M52.9 191.9h110.1M52.9 199.7h110.1M131.2 184.1v11.7M131.2 199.7v23.3M147.1 184.1v11.7M147.1 199.7v23.3M52.9 207.5h110.1M52.9 215.2h110.1"/>
<path d="M52.9 203.6h110.1M52.9 211.3h110.1M52.9 219.1h110.1"/>
</g>
<g fill="#000">
<path d="M47.3 67.2l2.7-.3-2.5 1.1zM55.5 66.3l2.7-.3v.9zM64.8 71.9l2.7 .2-2.6 .7zM69.6 72l2.7-.4-.1 1zM33.9 94.7l1.2 2.2h-2.5zM65.5 94.8l.7 .5-2 1.9zM49.9 117l2.5 1.2-2.8-.3zM56.9 118.7l2.7-.7v.9zM71.6 104.8l.6 .5-2 1.8zM84.3 112.5l.3 2.8-.9-.1zM84.3 105.6l.9 .1-.6 2.6zM95.8 113.2l.1 2.8-.9-.1z"/>
<path d="M95.2 109.5l.9-.1-.3 2.7zM56.9 130l2.7-.4v.9zM65.3 124.1l2.8-.5v.9zM75.3 129.6l2.7 .4-2.7 .5zM75.3 123.6l2.7 .5-2.7 .4z"/>
</g>
<g font-size="3.9">
<text x="26.4" y="43.5">176-Lead Plastic Low Profile Quad Flat Pack (H9X) - 24x24x1.4 mm Body [LQFP]</text>
<text x="51.8" y="137.3">SECTION A–A</text>
</g>
<g font-size="3.2">
<text x="28.4" y="54.7">Note:</text>
<text x="41.1" y="58.3">http://www.microchip.com/packaging</text>
<text x="41.1" y="54.7">For the most current package drawings, please see the Microchip Packaging Specification located at</text>
<text x="32.7" y="91.4">H</text>
</g>
<g font-size="2.9">
<text x="64.9" y="67.9">θ2</text>
<text x="79" y="73.5">θ1</text>
<text x="39.9" y="117.4">θ3</text>
<text x="89" y="119.6">θ</text>
<text x="92.5" y="148.3">Dimension Limits</text>
<text x="107.9" y="144.4">Units</text>
<text x="120.7" y="148.3">MIN</text>
<text x="129.6" y="144.4">MILLIMETERS</text>
<text x="135.8" y="148.3">NOM</text>
<text x="151.9" y="148.3">MAX</text>
<text x="53.8" y="152.1">Number of Terminals</text>
<text x="109.7" y="152.1">N</text>
<text x="110" y="155.8">e</text>
<text x="136.8" y="152.1">176</text>
<text x="53.8" y="159.9">Overall Height</text>
<text x="53.8" y="156">Pitch</text>
<text x="109.8" y="159.9">A</text>
<text x="122.8" y="159.9">-</text>
<text x="133" y="156">0.50 BSC</text>
<text x="138.7" y="159.9">-</text>
<text x="152.3" y="159.9">1.60</text>
<text x="53.8" y="167.7">Molded Package Thickness</text>
<text x="53.8" y="163.8">Standoff</text>
<text x="109" y="163.8">A1</text>
<text x="109" y="167.7">A2</text>
<text x="120.5" y="163.8">0.05</text>
<text x="120.5" y="167.7">1.35</text>
<text x="136.4" y="167.7">1.40</text>
<text x="138.7" y="163.8">-</text>
<text x="152.3" y="167.7">1.45</text>
<text x="152.3" y="163.8">0.15</text>
<text x="53.8" y="171.6">Overall Length</text>
<text x="109.7" y="171.6">D</text>
<text x="132.2" y="171.6">26.00 BSC</text>
<text x="53.8" y="175.5">Molded Package Length</text>
<text x="53.8" y="179.4">Overall Width</text>
<text x="108.9" y="175.5">D1</text>
<text x="109.8" y="179.4">E</text>
<text x="132.2" y="175.5">24.00 BSC</text>
<text x="132.2" y="179.4">26.00 BSC</text>
<text x="53.8" y="183.2">Molded Package Width</text>
<text x="109" y="183.2">E1</text>
<text x="132.2" y="183.2">24.00 BSC</text>
<text x="53.8" y="187.1">Terminal Width</text>
<text x="53.8" y="191">Terminal Thickness</text>
<text x="110" y="187.1">b</text>
<text x="110" y="190.7">c</text>
<text x="120.5" y="187.1">0.17</text>
<text x="120.5" y="191">0.09</text>
<text x="136.4" y="187.1">0.22</text>
<text x="138.7" y="191">-</text>
<text x="152.2" y="191">0.20</text>
<text x="152.3" y="187.1">0.27</text>
<text x="53.8" y="194.9">Terminal Length</text>
<text x="110" y="194.9">L</text>
<text x="120.5" y="194.9">0.45</text>
<text x="136.4" y="194.9">0.60</text>
<text x="152.3" y="194.9">0.75</text>
<text x="53.8" y="198.8">Footprint</text>
<text x="53.8" y="202.7">Lead Bend Radius</text>
<text x="108.9" y="202.7">R1</text>
<text x="109.2" y="198.8">L1</text>
<text x="120.5" y="202.7">0.08</text>
<text x="133.1" y="198.8">1.00 REF</text>
<text x="138.7" y="202.7">-</text>
<text x="154.6" y="202.7">-</text>
<text x="53.8" y="206.6">Lead Bend Radius</text>
<text x="108.9" y="206.6">R2</text>
<text x="120.5" y="206.6">0.08</text>
<text x="138.7" y="206.6">-</text>
<text x="152.3" y="206.6">0.20</text>
<text x="53.8" y="210.4">Foot Angle</text>
<text x="53.8" y="214.3">Lead Angle</text>
<text x="109.4" y="214.5">θ1</text>
<text x="110" y="210.6">θ</text>
<text x="121.9" y="210.4">0°</text>
<text x="121.9" y="214.3">0°</text>
<text x="136.6" y="210.4">3.5°</text>
<text x="138.7" y="214.3">-</text>
<text x="153.7" y="210.4">7°</text>
<text x="154.6" y="214.3">-</text>
<text x="53.8" y="218.2">Mold Draft Angle</text>
<text x="109.2" y="218.4">θ2</text>
<text x="121.1" y="218.2">11°</text>
<text x="137" y="218.2">12°</text>
<text x="152.9" y="218.2">13°</text>
<text x="32.9" y="227.7">Notes:</text>
<text x="53.8" y="222.1">Mold Draft Angle</text>
<text x="109.2" y="222.3">θ3</text>
<text x="121.1" y="222.1">11°</text>
<text x="137" y="222.1">12°</text>
<text x="152.9" y="222.1">13°</text>
<text x="32.9" y="232.3">1. Pin 1 visual index feature may vary, but must be located within the hatched area.</text>
<text x="32.9" y="235.6">2. Dimensioning and tolerancing per ASME Y14.5M</text>
<text x="42.5" y="238.9">BSC: Basic Dimension. Theoretically exact value shown without tolerances.</text>
<text x="42.5" y="242.2">REF: Reference Dimension, usually without tolerance, for information purposes only.</text>
<text x="109.7" y="251.7">Microchip Technology Drawing C04-046 Rev A Sheet 2 of 2</text>
</g>
<g font-size="2.7">
<text x="78" y="85.4">R1</text>
<text x="84.2" y="96.2">R2</text>
<text x="89" y="103.9">c</text>
<text x="70.9" y="125.1">L</text>
<text x="65" y="130.7">(L1)</text>
</g>
</svg>
